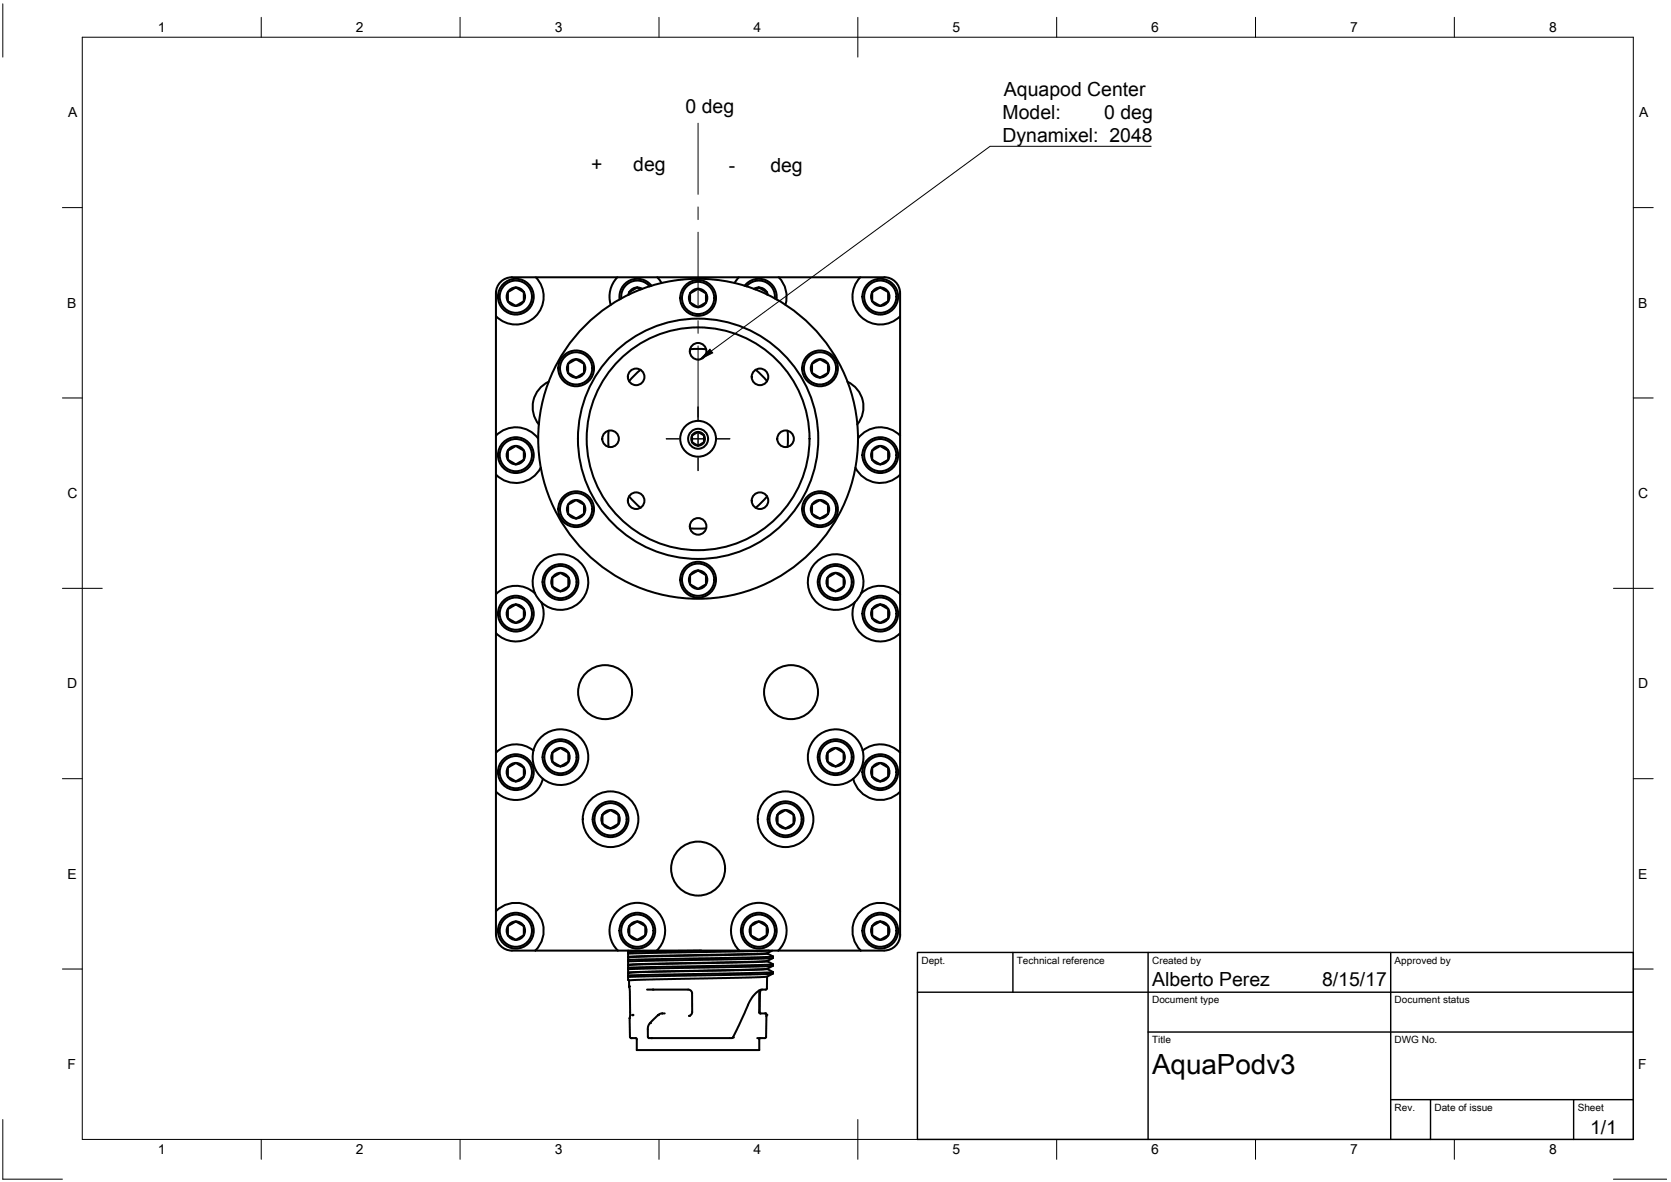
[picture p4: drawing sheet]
<svg xmlns="http://www.w3.org/2000/svg" width="420mm" height="297mm" viewBox="0 0 420 297" stroke-linecap="round" stroke-linejoin="round" font-family="sans-serif">
<g fill="none" stroke="#000" stroke-width=".51">
<path d="M124.7 79.5v30M128.7 69.7h93.6M128.7 69.7a4 4 0 0 0-4 4v5.8M131.7 73.4l-1.2-.7a.87 .87 0 0 0-1.4-.1l-.6 .4a.89 .89 0 0 0-.8 1.3v.5a.89 .89 0 0 0 .8 1.4l1.2 .7M131.7 73.4v1.4a.89 .89 0 0 1-.8 1.4l-1.2 .7M131.7 73.4a2.32 2.32 0 0 1-2 3.5M131.7 73.4a2.32 2.32 0 0 0-4 0 2.32 2.32 0 0 0 2 3.5M134.7 69.7a7 7 0 0 1-.1 9.9 7 7 0 0 1-9.9-.1M155.2 69.7a7 7 0 0 0-1.6 6.9M158.2 73.4l-.2 .7M158.2 73.4v.6M160.2 72.2l-2 1.2"/>
<path d="M160.2 72.2l.9 .5M160.2 72.2l1.3 .4M160.2 72.2a2.32 2.32 0 0 0-2 1.2M163.4 72a4.1 4.1 0 0 0-4.7-1.2 4.1 4.1 0 0 0-2.5 4.2M163.8 71.8a4.5 4.5 0 0 0-5.3-1.4 4.5 4.5 0 0 0-2.7 4.8M165.3 69.7l1.1 1.4M173.5 73.7v2.3M173.5 73.7l1.2-.7a.89 .89 0 0 1 1.6 0l1.2 .7M173.5 73.7a2.32 2.32 0 0 1 4 0M173.5 73.7a2.32 2.32 0 0 0 0 2.3M177.5 73.7v1.4a.89 .89 0 0 1-.8 1.4l-.5 .3a.74 .74 0 0 1-1.3 0l-1.4-.8M177.5 73.7a2.32 2.32 0 0 1-.8 3.2 2.32 2.32 0 0 1-3.2-.9"/>
<path d="M185.8 69.7l-1.1 1.4M187.2 71.8a4.5 4.5 0 0 1 5.4-1.4 4.5 4.5 0 0 1 2.6 4.8M187.7 72a4.1 4.1 0 0 1 4.7-1.2 4.1 4.1 0 0 1 2.4 4.2M190.8 72.2l-.9 .5M190.8 72.2l2 1.2M190.8 72.2a2.32 2.32 0 0 1 2 1.2M190.8 72.2l-1.2 .4M192.8 73.4v.6M192.8 73.4l.3 .7M195.8 69.7a7 7 0 0 1 1.7 6.9M216.3 69.7a7 7 0 0 0 .2 9.9 7 7 0 0 0 9.8-.1M219.3 73.4v1.4a.89 .89 0 0 0 .8 1.4l1.2 .7"/>
<path d="M219.3 73.4l1.2-.7a.87 .87 0 0 1 1.5-.1l1.3 .8M219.3 73.4a2.32 2.32 0 0 1 4 0M219.3 73.4a2.32 2.32 0 0 0 2 3.5M222.3 69.7a4 4 0 0 1 4 4v161.2M223.3 73.4v1.4a.89 .89 0 0 1-.7 1.4l-1.3 .7M223.3 73.4a2.32 2.32 0 0 1-2 3.5M138 95.9a7 7 0 0 0-2.5 10.8M142.8 91.4l1.4-.7a.76 .76 0 0 1 1.3 0l.6 .3a.87 .87 0 0 1 .7 1.2v.7a.86 .86 0 0 1-.6 1.2l-.7 .4a.76 .76 0 0 1-1.3 0l-.6-.3a.88 .88 0 0 1-.8-1.2zM161 92.9l-2.8 2.9M173.5 87.8h4M190 92.9l2.9 2.9M204.2 91.4a2.32 2.32 0 0 0 0 2.3"/>
<path d="M204.2 93.7a2.32 2.32 0 0 0 4 0M204.2 93.7l1.3 .8a.76 .76 0 0 0 1.3 0l1.4-.8M204.2 91.4v2.3M206.2 90.3l-2 1.1M206.2 90.3l2 1.1M206.2 90.3a2.32 2.32 0 0 0-2 1.1M206.2 90.3a2.32 2.32 0 0 1 2 1.1M208.2 91.4v2.3M208.2 91.4a2.32 2.32 0 0 1 0 2.3M213.1 95.9a7 7 0 0 1 2.5 10.8M124.7 109.5v79.6M124.7 109.5a7 7 0 0 1 10.6 .7"/>
<path d="M129.7 112.1l-1.2 .7a.89 .89 0 0 0-.8 1.3v.6a.89 .89 0 0 0 .8 1.3l1.2 .7M129.7 112.1l1.2 .7a.89 .89 0 0 1 .8 1.3v.6a.89 .89 0 0 1-.8 1.3l-1.2 .7M129.7 112.1a2.32 2.32 0 0 1 2.3 2.3 2.32 2.32 0 0 1-2.3 2.3M129.7 112.1a2.32 2.32 0 0 0-2.3 2.3 2.32 2.32 0 0 0 2.3 2.3M136 117.5a7 7 0 0 1-11.3 1.8M153 108.3v4M175.5 108.5l-.7 .4a.91 .91 0 0 0-.8 1.2v.1a.97 .97 0 0 0 .8 1.4 .88 .88 0 0 0 1.5 0l.7-.5M175.5 108.5l.7 .4a.91 .91 0 0 1 .8 1.2v1M175.5 108.5a1.73 1.73 0 0 0-1.5 2.6 1.73 1.73 0 0 0 3 0M175.5 108.5a1.73 1.73 0 0 1 1.5 2.6M198 108.3v4M215.1 117.5a7 7 0 0 0 11.2 1.8"/>
<path d="M219.3 115.5l2 1.2M219.3 113.2v2.3M219.3 115.5a2.32 2.32 0 0 0 2 1.2M219.3 113.2a2.32 2.32 0 0 0 0 2.3M221.3 112.1l-2 1.1M221.3 112.1l1.3 .7a.89 .89 0 0 1 .7 1.3v1.4M221.3 112.1a2.32 2.32 0 0 1 2 3.4M221.3 112.1a2.32 2.32 0 0 0-2 1.1M223.3 115.5l-2 1.2M223.3 115.5a2.32 2.32 0 0 1-2 1.2M226.3 109.5a7 7 0 0 0-10.6 .7M146.8 129.1l-1.9 1.2"/>
<path d="M146.8 129.1v-1.4a.89 .89 0 0 0-.7-1.3l-.5-.3a.87 .87 0 0 0-1.4-.1l-.6 .4a.89 .89 0 0 0-.8 1.3v.5a.89 .89 0 0 0 .8 1.4l1.3 .7M146.9 129.1a2.32 2.32 0 0 0-1.2-3.3 2.32 2.32 0 0 0-3.1 1.8 2.32 2.32 0 0 0 2.3 2.7M146.9 129.1a2.32 2.32 0 0 1-2 1.2M158.2 124.8l2.8 2.8M173.5 132.8h4M192.9 124.8l-2.9 2.8M206.2 125.7l1.2 .7a.89 .89 0 0 1 .8 1.3v1.4M206.2 125.7l-1.3 .7a.89 .89 0 0 0-.7 1.3v.5a.89 .89 0 0 0 .7 1.4l1.3 .7M206.2 125.6a2.32 2.32 0 0 0-2.3 2.4 2.32 2.32 0 0 0 2.3 2.3M206.2 125.6a2.32 2.32 0 0 1 2 3.5M208.2 129.1l-2 1.2M208.2 129.1a2.32 2.32 0 0 1-2 1.2"/>
<path d="M127.7 153.1l1.4-.8a.74 .74 0 0 1 1.3 0l.5 .3a.88 .88 0 0 1 .8 1.3v.6a.85 .85 0 0 1-.7 1.2l-.6 .4a.93 .93 0 0 1-1.6-.1l-.5-.3a.74 .74 0 0 1-.6-1.1zM134.5 149.1a7 7 0 0 0-9.8 .2M134.5 149.1l.7 1.2 .9 1.1M134.5 149.1a7 7 0 0 1 6.2-9.8 7 7 0 0 1 6.8 9.5 7 7 0 0 1-11.4 2.6M136.1 151.4a7 7 0 0 1-2.5 8.6 7 7 0 0 1-8.9-.9M138.9 145.1v1.5a.87 .87 0 0 0 .8 1.3l1.2 .7M138.9 145.1l1.4-.7a.93 .93 0 0 1 1.5 .1l.3 .2a.87 .87 0 0 1 .8 1.3v.6a.87 .87 0 0 1-.8 1.3l-1.2 .7M138.9 145.1a2.32 2.32 0 0 1 4 0 2.32 2.32 0 0 1-2 3.5M138.9 145.1a2.32 2.32 0 0 0 2 3.5M173.5 146.8l2 1.2M173.5 146.8a2.32 2.32 0 0 0 2 1.2M175.5 143.4l-1.2 .7a.89 .89 0 0 0-.8 1.3v1.4"/>
<path d="M175.5 143.4l2 1.1M175.5 143.4a2.32 2.32 0 0 1 2 1.1M175.5 143.4a2.32 2.32 0 0 0-2 3.4M177.5 144.5v2.3M177.5 146.8l-2 1.2M177.5 144.5a2.32 2.32 0 0 1 0 2.3M177.5 146.8a2.32 2.32 0 0 1-2 1.2M208.1 145.1l1.4-.7a.74 .74 0 0 1 1.3 0l.6 .3a.87 .87 0 0 1 .7 1.3v.6a.87 .87 0 0 1-.7 1.3l-.6 .3a.93 .93 0 0 1-1.6-.1l-.3-.2a.87 .87 0 0 1-.8-1.3zM214.9 151.4a7 7 0 0 0 2.5 8.6 7 7 0 0 0 8.9-.9M216.5 149.1a7 7 0 0 1 9.8 .2M219.3 155.4l2 1.1M219.3 153.1l1.4-.8a.93 .93 0 0 1 1.5 .1l.4 .2a.88 .88 0 0 1 .7 1.3v1.5"/>
<path d="M219.3 153.1v2.3M219.3 153.1a2.32 2.32 0 0 1 3.2-.9 2.32 2.32 0 0 1 .8 3.2M219.3 155.4a2.32 2.32 0 0 0 2 1.1M219.3 153.1a2.32 2.32 0 0 0 0 2.3M223.3 155.4l-2 1.1M223.3 155.4a2.32 2.32 0 0 1-2 1.1M124.7 198.9v30.1M124.7 189.1v9.8M129.7 191.7l-1.4 .8a.74 .74 0 0 0-.6 1.2v.6a.88 .88 0 0 0 .8 1.3l1.2 .8M129.7 191.7l1.3 .8a.74 .74 0 0 1 .7 1.2v.6a.88 .88 0 0 1-.8 1.3l-1.2 .8M129.7 191.7a2.32 2.32 0 0 1 2.3 2.3 2.32 2.32 0 0 1-2.3 2.4M129.7 191.7a2.32 2.32 0 0 0-2.3 2.3 2.32 2.32 0 0 0 2.3 2.4"/>
<path d="M134.1 188.6a7 7 0 0 0-9.4 .5M136.5 195.7a7 7 0 0 1-11.8 3.2M138.9 191.4l2 1.2M138.9 189.1v2.3M138.9 191.4a2.32 2.32 0 0 0 2 1.2M138.9 189.1a2.32 2.32 0 0 0 0 2.3M140.9 188l-2 1.1M140.9 188l1.3 .8a.74 .74 0 0 1 .7 1.1v.6a.89 .89 0 0 1-.8 1.4l-1.2 .7M140.9 188a2.32 2.32 0 0 1 2.3 2.3 2.32 2.32 0 0 1-2.3 2.3M140.9 188a2.32 2.32 0 0 0-2 1.1M208.1 189.1a2.32 2.32 0 0 1 3.5-.6 2.32 2.32 0 0 1 0 3.6 2.32 2.32 0 0 1-3.5-.7M208.1 189.1a2.32 2.32 0 0 0 0 2.3"/>
<path d="M208.1 189.1l1.2-.7a.89 .89 0 0 1 1.6 0l.6 .4a.74 .74 0 0 1 .6 1.1v.6a.89 .89 0 0 1-.7 1.4l-.6 .3a.74 .74 0 0 1-1.3 0l-1.4-.8M208.1 189.1v2.3M214.5 195.7a7 7 0 0 0 11.8 3.2M216.9 188.6a7 7 0 0 1-2.4 7.1M216.9 188.6a7 7 0 0 0-9.4-4.8 7 7 0 0 0-3.4 10 7 7 0 0 0 10.4 1.9M216.9 188.6a7 7 0 0 1 9.4 .5M219.3 195.2l2 1.2M219.3 195.2a2.32 2.32 0 0 0 2 1.2M221.3 191.7l-1.3 .8a.74 .74 0 0 0-.7 1.2v1.5M221.3 191.7l1.4 .8a.74 .74 0 0 1 .6 1.2v1.5M221.3 191.7a2.32 2.32 0 0 1 2 3.5M221.3 191.7a2.32 2.32 0 0 0-2 3.5"/>
<path d="M223.3 195.2l-2 1.2M223.3 195.2a2.32 2.32 0 0 1-2 1.2M151.5 207l2 1.2M151.5 204.7l1.2-.7a.88 .88 0 0 1 1.6 0l.4 .3a.87 .87 0 0 1 .8 1.2v1.5M151.5 204.7v2.3M151.5 204.7a2.32 2.32 0 0 1 3.2-.8 2.32 2.32 0 0 1 .8 3.1M151.5 207a2.32 2.32 0 0 0 2 1.2M151.5 204.7a2.32 2.32 0 0 0 0 2.3M155.5 207l-2 1.2M155.5 207a2.32 2.32 0 0 1-2 1.2M195.5 204.7a2.32 2.32 0 0 1 4 0M195.5 207a2.32 2.32 0 0 0 2 1.2"/>
<path d="M195.5 204.7a2.32 2.32 0 0 0 0 2.3M195.5 207l2 1.2M195.5 204.7l1.3-.7a.88 .88 0 0 1 1.5 0l1.2 .7M195.5 204.7v2.3M199.5 204.7v2.3M199.5 207l-2 1.2M199.5 207a2.32 2.32 0 0 1-2 1.2M199.5 204.7a2.32 2.32 0 0 1 0 2.3M124.7 229v5.9M124.7 229a7 7 0 0 1 10-.1 7 7 0 0 1-.1 10M124.7 234.9a4 4 0 0 0 4 4M131.7 232.7l-1.2-.7a.88 .88 0 0 0-1.3-.1l-.7 .4a.89 .89 0 0 0-.8 1.3v.5a.89 .89 0 0 0 .8 1.4l1.2 .7"/>
<path d="M131.7 232.7v1.4a.89 .89 0 0 1-.8 1.4l-1.2 .7M131.7 232.7a2.32 2.32 0 0 1-2 3.5M131.7 232.7a2.32 2.32 0 0 0-4 0 2.32 2.32 0 0 0 2 3.5M155.4 238.9a7 7 0 0 1-.1-9.9 7 7 0 0 1 9.9 0 7 7 0 0 1-.1 9.9M157.9 238.9v.4M157.9 239.6l.2 .9M157.9 239.3v.3M158.2 235a2.32 2.32 0 0 1 1.3-3.3 2.32 2.32 0 0 1 3 1.8 2.32 2.32 0 0 1-2.3 2.7M158.2 235a2.32 2.32 0 0 0 2 1.2M158.2 235l2 1.2M158.2 235v-1.4a.89 .89 0 0 1 .8-1.3l.5-.3a.9 .9 0 0 1 1.5 0l.5 .3a.89 .89 0 0 1 .7 1.3v.5a.89 .89 0 0 1-.7 1.4l-1.3 .7M176.4 238.9l-18.5 .4"/>
<path d="M185.9 238.9a7 7 0 0 1-.1-9.9 7 7 0 0 1 10 0 7 7 0 0 1-.1 9.9M188.8 235l2 1.2M188.8 232.7l1.2-.7a.9 .9 0 0 1 1.5 0l.5 .3a.89 .89 0 0 1 .8 1.3v1.4M188.8 232.7v2.3M188.8 232.7a2.32 2.32 0 0 1 3.2-.8 2.32 2.32 0 0 1 .8 3.1M188.8 235a2.32 2.32 0 0 0 2 1.2M188.8 232.7a2.32 2.32 0 0 0 0 2.3M192.8 235l-2 1.2M192.8 235a2.32 2.32 0 0 1-2 1.2M193 239.6l-34.9 1M193 239.5l-34.9 1M193 239.6l1.4 .7"/>
<path d="M193 239.5v.1M193.4 238.9l-35.5 .7M194.2 238.9l-1.2 .6M219.3 235l2 1.2M219.3 232.7v2.3M219.3 235a2.32 2.32 0 0 0 2 1.2M219.3 232.7a2.32 2.32 0 0 0 0 2.3M221.3 231.6l-2 1.1M221.3 231.6l2 1.1M221.3 231.6a2.32 2.32 0 0 1 2 1.1M221.3 231.6a2.32 2.32 0 0 0-2 1.1M223.3 232.7v1.4a.89 .89 0 0 1-.7 1.4l-1.3 .7"/>
<path d="M223.3 232.7a2.32 2.32 0 0 1-2 3.5M226.3 229a7 7 0 0 0-9.9-.1 7 7 0 0 0 0 10M226.3 234.9a4 4 0 0 1-4 4h-93.6M157.9 241.2v.4M157.9 245.5v.8l.3 .1M157.9 243.5v.8l.2 .1M157.9 241.6v.8l.2 .1M157.9 243.2v.3M157.9 245.1v.4M158.1 240.6l-.2 .6M158.1 240.5v.1M158.1 242.5h.1"/>
<path d="M158.1 242.5l-.2 .1v.6M158.1 244.5l-.2 .1v.5M158.1 244.4v.1M158.2 246.4v1.5M158.2 247.9l.2 1.2-.1 6.8M158.2 247.9h.1M158.3 255.9l.1 4.8 1.4 .2M158.3 255.9h.1M159 255.1h.1M162.7 248.7l10.7 .1 .6 .7v4.8a1.06 1.06 0 0 1-.7 1M190.9 248.9v5.6l.3 .2M191.2 254.7h1.3l.2 .6"/>
<path d="M191.2 254.7h.1M191.3 248.7l-.2 1-.1 4.9M192.7 255.4l-.1 5.2M192.7 255.3v.1M192.9 245.4v3a1.42 1.42 0 0 1-1.5 .3l-.9 .5-1.1 1.1a20.9 20.9 0 0 0-2.7 5.4l-1.9 4a1.38 1.38 0 0 1-.8 1.2h-20.8l-.3-.3v-2.3a3.6 3.6 0 0 1 1.8-2.4l1.2-1.1 1.2-.1M192.9 245.4l-34.7 1M192.9 243.5l-34.8 .9M192.9 243.5l-34.8 1M192.9 243.5h.1M192.9 243.5l1.5 .8M192.9 241.6l-34.8 .9M192.9 241.6l1.5 .7"/>
<path d="M193 241.5l-.1 .1M194.4 240.7l-1.5 .8-1.5 .1-28.5 .6-4.8 .3M194.4 244.3l-3.6 .2-32.9 .6M194.4 244.6l-36.5 .9M194.4 242.3l-36.5 .9M194.4 242.7l-36.5 .8M194.4 240.3l-5.8 .3-30.7 .6M194.4 240.7l-6.1 .3-30.4 .6M194.4 244.7l-1.5 .7M194.4 242.7l-1.5 .8M194.4 240.4v.3M194.4 242.3v.4"/>
<path d="M194.4 244.3v.3M159.8 260.9l.3 .3v2.7h30.8v-2.7l.3-.3M163.8 260.9h.1M183.4 260.9h.1M192.6 260.6l-.3 .3h-1.9"/>
<circle cx="129.7" cy="74.6" r="4.1"/>
<circle cx="129.7" cy="74.6" r="4.5"/>
<circle cx="175.5" cy="74.9" r="4.1"/>
<circle cx="175.5" cy="74.9" r="4.5"/>
<circle cx="221.3" cy="74.6" r="4.1"/>
<circle cx="221.3" cy="74.6" r="4.5"/>
<circle cx="144.9" cy="92.6" r="4.1"/>
<circle cx="144.9" cy="92.6" r="2.32"/>
<circle cx="144.9" cy="92.6" r="4.5"/>
<circle cx="160" cy="94.7" r="2.09"/>
<circle cx="175.5" cy="88.3" r="2.09"/>
<circle cx="191.1" cy="94.7" r="2.09"/>
<circle cx="206.2" cy="92.6" r="4.1"/>
<circle cx="206.2" cy="92.6" r="4.5"/>
<circle cx="129.7" cy="114.4" r="4.1"/>
<circle cx="129.7" cy="114.4" r="4.5"/>
<circle cx="153.5" cy="110.3" r="2.09"/>
<circle cx="175.5" cy="110.3" r="30.2"/>
<circle cx="175.5" cy="110.3" r="40.2"/>
<circle cx="175.5" cy="110.3" r="4.5"/>
<circle cx="175.5" cy="110.3" r="2.51"/>
<circle cx="175.5" cy="110.3" r="28"/>
<circle cx="197.5" cy="110.3" r="2.09"/>
<circle cx="221.3" cy="114.4" r="4.1"/>
<circle cx="221.3" cy="114.4" r="4.5"/>
<circle cx="144.9" cy="128" r="4.1"/>
<circle cx="144.9" cy="128" r="4.5"/>
<circle cx="160" cy="125.8" r="2.09"/>
<circle cx="175.5" cy="132.3" r="2.09"/>
<circle cx="191.1" cy="125.8" r="2.09"/>
<circle cx="206.2" cy="128" r="4.1"/>
<circle cx="206.2" cy="128" r="4.5"/>
<circle cx="129.7" cy="154.2" r="4.1"/>
<circle cx="129.7" cy="154.2" r="2.32"/>
<circle cx="129.7" cy="154.2" r="4.5"/>
<circle cx="140.9" cy="146.3" r="4.1"/>
<circle cx="140.9" cy="146.3" r="4.5"/>
<circle cx="175.5" cy="145.7" r="4.1"/>
<circle cx="175.5" cy="145.7" r="4.5"/>
<circle cx="210.1" cy="146.3" r="4.1"/>
<circle cx="210.1" cy="146.3" r="2.32"/>
<circle cx="210.1" cy="146.3" r="7"/>
<circle cx="210.1" cy="146.3" r="4.5"/>
<circle cx="221.3" cy="154.2" r="4.1"/>
<circle cx="221.3" cy="154.2" r="4.5"/>
<circle cx="152.1" cy="173.9" r="6.8"/>
<circle cx="198.9" cy="173.9" r="6.8"/>
<circle cx="129.7" cy="194" r="4.1"/>
<circle cx="129.7" cy="194" r="4.5"/>
<circle cx="140.9" cy="190.3" r="4.1"/>
<circle cx="140.9" cy="190.3" r="7"/>
<circle cx="140.9" cy="190.3" r="4.5"/>
<circle cx="210.1" cy="190.3" r="4.1"/>
<circle cx="210.1" cy="190.3" r="4.5"/>
<circle cx="221.3" cy="194" r="4.1"/>
<circle cx="221.3" cy="194" r="4.5"/>
<circle cx="153.5" cy="205.9" r="4.1"/>
<circle cx="153.5" cy="205.9" r="4.5"/>
<circle cx="153.5" cy="205.9" r="7"/>
<circle cx="175.5" cy="218.3" r="6.8"/>
<circle cx="197.5" cy="205.9" r="4.1"/>
<circle cx="197.5" cy="205.9" r="4.5"/>
<circle cx="197.5" cy="205.9" r="7"/>
<circle cx="129.7" cy="233.9" r="4.1"/>
<circle cx="129.7" cy="233.9" r="4.5"/>
<circle cx="160.2" cy="233.9" r="4.1"/>
<circle cx="160.2" cy="233.9" r="4.5"/>
<circle cx="190.8" cy="233.9" r="4.1"/>
<circle cx="190.8" cy="233.9" r="4.5"/>
<circle cx="221.3" cy="233.9" r="4.1"/>
<circle cx="221.3" cy="233.9" r="4.5"/>
</g>
<g fill="#000">
<circle cx="158.2" cy="247.9" r=".25"/>
<circle cx="159" cy="255.1" r=".25"/>
<circle cx="159" cy="255" r=".25"/>
<circle cx="163.4" cy="257.1" r=".25"/>
<circle cx="164.1" cy="248.7" r=".25"/>
<circle cx="165.4" cy="255.1" r=".25"/>
<circle cx="173.3" cy="255.3" r=".25"/>
<circle cx="192.4" cy="254.7" r=".25"/>
<circle cx="192.7" cy="255.1" r=".25"/>
<circle cx="158.7" cy="260.9" r=".25"/>
<circle cx="163.8" cy="260.9" r=".25"/>
<circle cx="184.3" cy="260.7" r=".25"/>
</g>
<g fill="none" stroke="#000" stroke-width=".25">
<path d="M.7 1v13.4M20.7 9.4h390v276.9h-390zM65.7 4.4v5M115.7 4.4v5M165.7 4.4v5M215.7 4.4v10M265.7 4.4v5M315.7 4.4v5M365.7 4.4v5M175.5 31v17.8M289.4 36.8h-40.5l-70.1 51.4M15.7 52.2h5"/>
<path d="M175.5 52v3.2M175.5 58.4v19M410.7 52.2h5M175.5 80.6v3.2M175.5 86.9v18.6M15.7 100h5M167.5 110.3h3.3M173.9 110.3h3.2M175.5 108.7v3.2M175.5 115v3.3M180.3 110.3h3.2M410.7 100h5"/>
<path d="M15.7 147.8h10M405.7 147.8h10M15.7 195.7h5M410.7 195.7h5M15.7 243.5h5M410.7 243.5h5M.7 281.3v15h15M65.7 286.3v5M115.7 286.3v5M165.7 286.3v5M215.7 281.3v10M265.7 286.3v5"/>
<path d="M315.7 286.3v5M365.7 286.3v5M405.7 296.3h13.4"/>
</g>
<path d="M230.7 239.4h180v46.9h-180zM254.7 239.4v9.9M288.7 239.4v46.9M349.7 239.4v46.9M230.7 249.3h180M288.7 259.4h122M349.7 276.4h61M359.7 276.4v9.9M395.7 276.4v9.9" fill="none" stroke="#000" stroke-width=".36"/>
<path d="M178.5 87.8l.7 .9-3.2 1.6z" fill="#000" stroke="#000" stroke-width=".25"/>
<text font-size="7" x="289.7" y="269.9">AquaPodv3</text>
<g font-size="4.9">
<text x="172.4" y="28.4">0 deg</text>
<text x="252.1" y="29.9">Model:</text>
<text x="252.4" y="24.1">Aquapod Center</text>
<text x="277.6" y="29.9">0 deg</text>
<text x="252.1" y="35.8">Dynamixel: 2048</text>
<text x="148.7" y="42.9">+</text>
<text x="159.2" y="42.9">deg</text>
<text x="183.2" y="43.2">-</text>
<text x="193.7" y="43.2">deg</text>
<text x="289.7" y="247.8">Alberto Perez</text>
<text x="332.4" y="247.8">8/15/17</text>
<text x="399.8" y="284.9">1/1</text>
</g>
<g font-size="3.5">
<text x="39.7" y="8.1">1</text>
<text x="89.5" y="8.1">2</text>
<text x="139.5" y="8.1">3</text>
<text x="189.4" y="8.1">4</text>
<text x="239.5" y="8.1">5</text>
<text x="289.4" y="8.1">6</text>
<text x="339.5" y="8.1">7</text>
<text x="389.5" y="8.1">8</text>
<text x="17.1" y="29.5">A</text>
<text x="412.1" y="29.5">A</text>
<text x="16.9" y="77.3">B</text>
<text x="411.9" y="77.3">B</text>
<text x="16.9" y="125.2">C</text>
<text x="411.9" y="125.2">C</text>
<text x="16.9" y="173">D</text>
<text x="411.9" y="173">D</text>
<text x="16.9" y="220.9">E</text>
<text x="411.9" y="220.9">E</text>
<text x="16.9" y="268.7">F</text>
<text x="411.9" y="268.7">F</text>
<text x="39.7" y="290.1">1</text>
<text x="89.5" y="290.1">2</text>
<text x="139.5" y="290.1">3</text>
<text x="189.4" y="290.1">4</text>
<text x="239.5" y="290.1">5</text>
<text x="289.4" y="290.1">6</text>
<text x="339.5" y="290.1">7</text>
<text x="389.5" y="290.1">8</text>
</g>
<g font-size="2.5">
<text x="231.7" y="242.1">Dept.</text>
<text x="255.7" y="242.1">Technical reference</text>
<text x="289.7" y="242.1">Created by</text>
<text x="350.7" y="242.1">Approved by</text>
<text x="289.7" y="252.1">Document type</text>
<text x="350.7" y="252.1">Document status</text>
<text x="289.7" y="262.1">Title</text>
<text x="350.7" y="262.1">DWG No.</text>
<text x="350.7" y="279.1">Rev.</text>
<text x="360.7" y="279.1">Date of issue</text>
<text x="396.7" y="279.1">Sheet</text>
</g>
</svg>
